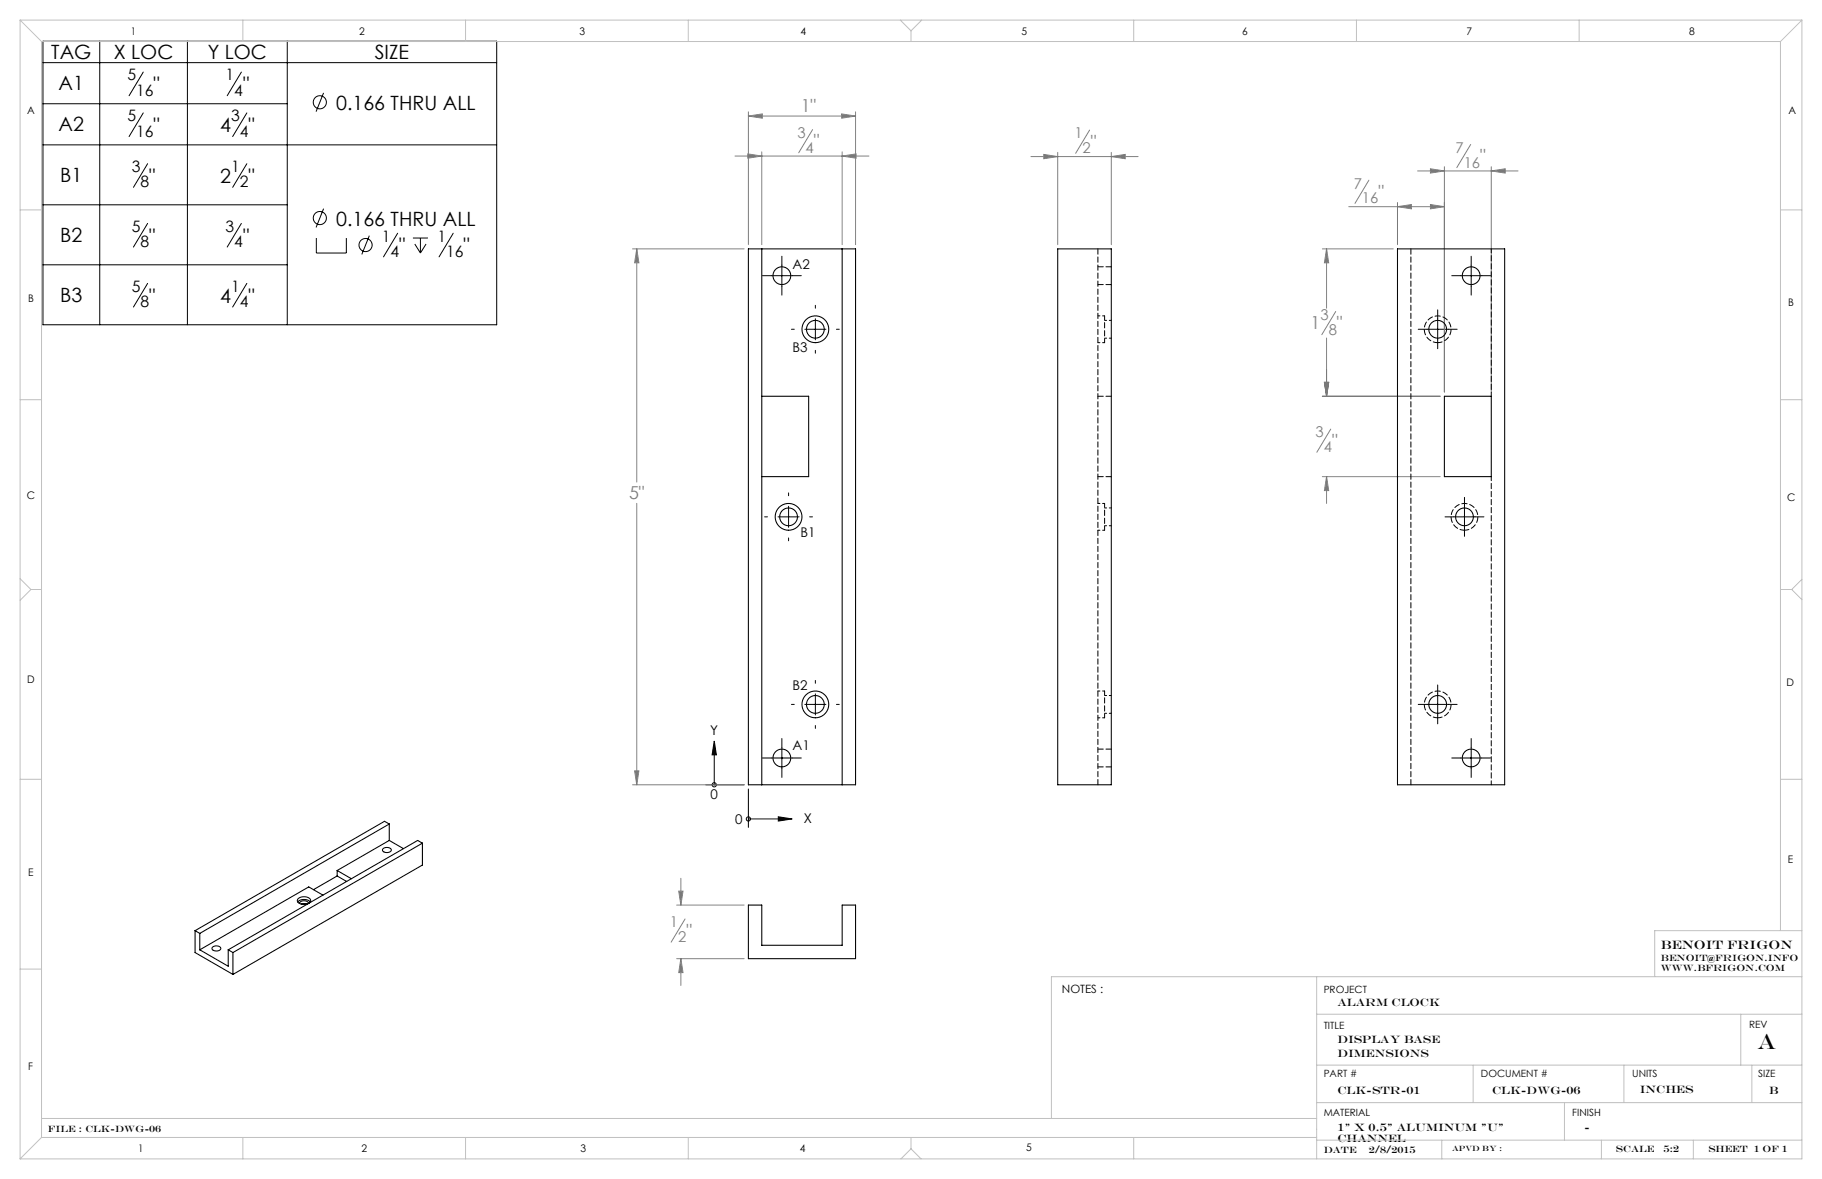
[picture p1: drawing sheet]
<svg xmlns="http://www.w3.org/2000/svg" width="432mm" height="279mm" viewBox="0 0 432 279" stroke-linecap="round" stroke-linejoin="round" font-family="sans-serif">
<g fill="none" stroke="#000" stroke-width=".24">
<path d="M10.2 9.8h107.5v67.2h-107.5zM10.2 14.8h107.5M23.6 9.8v67.2M34 17.1l-3.4 5.6M44.4 9.8v67.2M57.2 17.1l-3.4 5.6M68.1 9.8v67.2M10.2 24.6h57.9M10.2 34.3h107.5M34 26.8l-3.4 5.6M35 38.8l-3.4 5.6M58.5 26.8l-3.4 5.6"/>
<path d="M58.5 38.8l-3.4 5.6M76.7 22l-1.8 4.5M10.2 48.5h57.9M35 52.9l-3.4 5.6M57.2 52.9l-3.4 5.6M75 56.4v3.6h7.1v-3.6M76.7 49.5l-1.8 4.4M87.5 55.8l-1.8 4.5M94.2 55.3l-3.3 5.6M97.9 56.4h3.5M98.3 57.8l1.3 2.2M99.6 56.4v3.6"/>
<path d="M101 57.8l-1.4 2.2M107.4 55.3l-3.3 5.6M10.2 62.8h57.9M35 67.2l-3.4 5.6M58.5 67.2l-3.4 5.6M182.8 65.3h5M185.3 62.8v5M190.7 78h5M193.2 75.5v5M338.2 78h5M340.7 75.5v5M346.2 65.3h5"/>
<path d="M348.7 62.8v5M186.9 120v5M347.1 120v5M184.4 122.5h5M344.6 122.5h5M169.3 178.9v7.1M169.3 175.6l.5 3.3h-1zM182.8 179.6h5M185.3 177.1v5M190.7 166.9h5M193.2 164.4v5M338.2 166.9h5"/>
<path d="M340.7 164.4v5M346.2 179.6h5M348.7 177.1v5M167.3 186h9.1M177.4 187v9.1M177.4 194.1h7M184.4 193.6l3.4 .5-3.4 .5z"/>
<circle cx="75.8" cy="24.2" r="1.56"/>
<circle cx="75.8" cy="51.7" r="1.56"/>
<circle cx="86.6" cy="58.1" r="1.56"/>
<circle cx="169.3" cy="186" r=".5"/>
<circle cx="177.4" cy="194.1" r=".5"/>
</g>
<g fill="none" stroke="#808080" stroke-width=".24">
<path d="M174.2 37h31.7M177.2 36.5l3.3 .5-3.3 .5zM177.4 27.5l3.3-.5v1zM177.4 26.5v31.5M177.4 27.5h25.4M180.5 36v22M192.6 30.7l-3.3 5.5M199.5 27l3.3 .5-3.3 .5zM199.6 37l3.3-.5v1zM199.6 36v22M202.8 26.5v31.5M244.3 37.1h25.4"/>
<path d="M247.4 36.6l3.3 .5-3.3 .5zM250.7 36.1v21.9M258.2 30.8l-3.3 5.5M263.4 37.1l3.3-.5v1zM263.4 36.1v21.9M342.3 39.5v53.4M348.5 34.2l-3.3 5.5M353.4 39.5v53.4M149.9 59h26.5M150.9 59l.5 3.3h-1zM150.9 59v55.2M313.4 59h16.8"/>
<path d="M314.4 59l.5 3.3h-1zM314.4 59v14M319.6 49h22.7M324.4 42.7l-3.3 5.5M331.2 49l3.3-.5v1zM331.2 48v10M336 40.5h23.8M339 48.5l3.3 .5-3.3 .5zM339 40l3.3 .5-3.3 .5zM353.4 40.5l3.3-.5v1zM316.6 73.8l-3.3 5.5M313.4 93.9h27.9"/>
<path d="M313.9 90.6h1l-.5 3.3zM314.4 80.1v13.8M150.9 119.3v66.7M313.4 113h27.9M314.4 113l.5 3.3h-1zM314.4 113v6.3M315.4 101.7l-3.3 5.5M149.9 186h26.5M150.4 182.7h1l-.5 3.3zM160.4 214.5h16M160.9 211.2h1l-.5 3.3zM161.4 208.1v6.4"/>
<path d="M162.4 217.8l-3.3 5.5M160.4 227.2h16M161.4 227.2v6.3M161.4 227.2l.5 3.3h-1z"/>
</g>
<g fill="none" stroke="#000" stroke-width=".24" stroke-dasharray="15.2 1.3 1.3 1.3">
<path d="M182.8 65.3h-2.1M185.3 62.8v-2.1M185.3 67.8v2.1M187.8 65.3h2.1M188.2 78h-.6M193.2 73v-.6M198.2 78h.7M338.2 78h-2.1M340.7 75.5v-2.1M343.2 78h2.1M346.2 65.3h-2.2M348.7 62.8v-2.1"/>
<path d="M348.7 67.8v2.1M351.2 65.3h2.1M193.2 83v.7M340.7 80.5v2.1M186.9 117.5v-.7M347.1 120v-2.1M181.9 122.5h-.7M186.9 127.5v.7M191.9 122.5h.7M344.6 122.5h-2.1M347.1 125v2.1M349.6 122.5h2.1"/>
<path d="M182.8 179.6h-2.1M185.3 177.1v-2.1M187.8 179.6h2.1M188.2 166.9h-.6M193.2 161.9v-.6M193.2 171.9v.7M198.2 166.9h.7M338.2 166.9h-2.1M340.7 164.4v-2.1M340.7 169.4v2.1M343.2 166.9h2.1M346.2 179.6h-2.2"/>
<path d="M348.7 177.1v-2.1M351.2 179.6h2.1M185.3 182.1v2.1M348.7 182.1v2.1"/>
</g>
<g fill="none" stroke="#c0c0c0" stroke-width=".24">
<path d="M4.8 4.8l5 5M4.8 4.8h422.2M4.8 4.8v269.8M9.8 9.8h412.2M9.8 9.8v259.8M57.5 4.8v5M110.3 4.8v5M163.1 4.8v5M213.4 4.8l2.5 2.5M215.9 7.3v2.5M218.4 4.8l-2.5 2.5M268.7 4.8v5"/>
<path d="M321.5 4.8v5M374.3 4.8v5M422 9.8v210.7M427 4.8l-5 5M427 4.8v269.8h-422.2M4.8 49.7h5M422 49.7h5M4.8 94.7h5M422 94.7h5M4.8 137.1l2.5 2.6M7.3 139.7l-2.5 2.6M7.3 139.7h2.5"/>
<path d="M422 139.7h2.6M424.6 139.7l2.4 2.4M427 137.3l-2.4 2.4M4.8 184.7h5M422 184.7h5M4.8 229.7h5M312 231.5v43.1M427 231.5h-177.8v33.6M427 220.5h-34.8v11M312 240.3h115M312 252.4h115M349.1 252.4v8.9"/>
<path d="M384.9 252.4v8.9M412.6 240.3v12.1M415.2 252.4v8.9M9.8 265.1h302.2M9.8 269.6l-5 5M9.8 269.6h302.2M57.5 269.6v5M110.3 269.6v5M163.1 269.6v5M215.9 272.2l-2.4 2.4M215.9 272.2l2.4 2.4M215.9 269.6v2.6"/>
<path d="M268.7 269.6v5M312 270.2h115M312 261.3h115M341.7 270.2v4.4M370.8 261.3v8.9M379.5 270.2v4.4M401.3 270.2v4.4"/>
</g>
<path d="M184.4 193.6l3.4 .5-3.4 .5zM169.3 175.6l.5 3.3h-1z" fill="#000"/>
<path d="M150.4 182.7h1l-.5 3.3zM150.9 59l.5 3.3h-1zM177.2 36.5l3.3 .5-3.3 .5zM199.6 37l3.3-.5v1zM177.4 27.5l3.3-.5v1zM199.5 27l3.3 .5-3.3 .5zM263.4 37.1l3.3-.5v1zM247.4 36.6l3.3 .5-3.3 .5zM314.4 113l.5 3.3h-1zM313.9 90.6h1l-.5 3.3zM313.9 90.6h1l-.5 3.3zM314.4 59l.5 3.3h-1zM339 48.5l3.3 .5-3.3 .5zM331.2 49l3.3-.5v1zM339 40l3.3 .5-3.3 .5zM353.4 40.5l3.3-.5v1zM160.9 211.2h1l-.5 3.3zM161.4 227.2l.5 3.3h-1z" fill="#808080"/>
<g fill="none" stroke="#000" stroke-width=".25">
<path d="M177.4 59h25.4v127h-25.4zM180.5 59v127M199.6 59v127M250.7 59h12.7v127h-12.7zM331.2 59h25.4v127h-25.4zM180.5 93.9h11.1v19.1h-11.1M342.3 93.9h11.1v19.1h-11.1zM92.3 195.3l-1.2-.7-44.9 26M92.3 199.2l-12.4 7.1M92.3 199.2l3.3 1.9M92.3 195.3l-44.9 25.9M92.3 195.3v3.9"/>
<path d="M100.1 199.8v5.2l-44.9 25.9M100.1 199.8l-44.9 25.9M100.1 199.8l-1.1-.6-44.9 25.9M70.6 213.7a2.15 2.15 0 0 1 2.9 0M71 214.1a1.18 1.18 0 0 1 1-.6 1.18 1.18 0 0 1 1.1 .6M71.4 214.3l.6-.2 .7 .2M73.2 214.1a.74 .74 0 0 0 .4-.9 .74 .74 0 0 0-.8-.6 1.71 1.71 0 0 0-2.3 .9 2.02 2.02 0 0 0 2.6 .6M76.5 212.1l-3.3-1.9-25.8 14.9M79.9 206.3l3.4 1.9M79.9 206.3v1.3M79.9 207.6l-5.6 3.2M79.9 207.6l2.2 1.3"/>
<path d="M90.8 201.2a1.28 1.28 0 0 1 1.9 .3 1.22 1.22 0 0 1-2.1-.1zM177.4 214.5h3.1v9.5h19.1v-9.5h3.2v12.7h-25.4zM46.2 220.6l1.2 .6M46.2 220.6v5.1l9 5.2M47.4 221.2v3.9M50.3 224.5a1.28 1.28 0 0 1 2 .3 1.22 1.22 0 0 1-2.1-.1zM54.1 225.1l1.1 .6M54.1 225.1v3.9l-6.7-3.9M55.2 225.7v5.2"/>
<circle cx="185.3" cy="65.3" r="2.11"/>
<circle cx="193.2" cy="78" r="3.2"/>
<circle cx="193.2" cy="78" r="2.11"/>
<circle cx="340.7" cy="78" r="2.11"/>
<circle cx="348.7" cy="65.3" r="2.11"/>
<circle cx="186.9" cy="122.5" r="3.2"/>
<circle cx="186.9" cy="122.5" r="2.11"/>
<circle cx="347.1" cy="122.5" r="2.11"/>
<circle cx="185.3" cy="179.6" r="2.11"/>
<circle cx="193.2" cy="166.9" r="3.2"/>
<circle cx="193.2" cy="166.9" r="2.11"/>
<circle cx="340.7" cy="166.9" r="2.11"/>
<circle cx="348.7" cy="179.6" r="2.11"/>
</g>
<path d="M260.2 67.4h3.2M263.4 63.2h-3.2M263.4 93.9h-3.2M263.4 113h-3.2M263.4 177.5h-3.2M260.2 186v-127M260.2 181.7h3.2M334.4 186v-127" fill="none" stroke="#000" stroke-width=".24" stroke-dasharray="1.3 .6"/>
<path d="M261.8 81.2v-6.3M353.4 93.9v-34.9M261.8 125.7v-6.4M261.8 170.1v-6.3M353.4 186v-73" fill="none" stroke="#000" stroke-width=".24" stroke-dasharray="1.3 .6" stroke-dashoffset=".3"/>
<path d="M261.8 74.9h-1.6M263.4 75.9h-1.6M260.2 81.2h1.6M261.8 80.1h1.6M261.8 119.3h-1.6M260.2 125.7h1.6M261.8 124.6h1.6M263.4 120.4h-1.6M260.2 170.1h1.6M261.8 163.8h-1.6M261.8 169h1.6M263.4 164.8h-1.6" fill="none" stroke="#000" stroke-width=".24" stroke-dasharray="1.3 .6" stroke-dashoffset=".8"/>
<path d="M340.7 81.2a3.2 3.2 0 0 1-2.8-4.6 3.2 3.2 0 0 1 5.4-.5 3.2 3.2 0 0 1-2 5.1h-.6M347.1 125.7a3.2 3.2 0 0 1-2.9-4.6 3.2 3.2 0 0 1 5.4-.5 3.2 3.2 0 0 1-2 5l-.5 .1M340.7 170.1a3.2 3.2 0 0 1-2.8-4.6 3.2 3.2 0 0 1 5.4-.5 3.2 3.2 0 0 1-2 5.1h-.6" fill="none" stroke="#000" stroke-width=".24" stroke-dasharray="1.3 .6" stroke-dashoffset=".2"/>
<text font-size="5.1" x="416.5" y="248.6">A</text>
<g font-size="4.7">
<text x="12.2" y="13.9">TAG</text>
<text x="27" y="13.9">X LOC</text>
<text x="49.2" y="13.9">Y LOC</text>
<text x="88.8" y="13.9">SIZE</text>
<text x="13.9" y="21.4">A1</text>
<text x="36.4" y="21.6">&quot;</text>
<text x="57.6" y="21.6">&quot;</text>
<text x="79.7" y="26">0.166 THRU ALL</text>
<text x="13.9" y="31.1">A2</text>
<text x="36.4" y="31.3">&quot;</text>
<text x="52.2" y="31.3">4</text>
<text x="58.9" y="31.3">&quot;</text>
<text x="14.3" y="43.1">B1</text>
<text x="35.4" y="43.4">&quot;</text>
<text x="52.2" y="43.4">2</text>
<text x="58.9" y="43.4">&quot;</text>
<text x="79.7" y="53.4">0.166 THRU ALL</text>
<text x="14.3" y="57.3">B2</text>
<text x="35.4" y="57.5">&quot;</text>
<text x="57.6" y="57.5">&quot;</text>
<text x="94.6" y="59.8">&quot;</text>
<text x="109.9" y="59.8">&quot;</text>
<text x="14.3" y="71.5">B3</text>
<text x="35.4" y="71.7">&quot;</text>
<text x="52.2" y="71.7">4</text>
<text x="58.9" y="71.7">&quot;</text>
</g>
<g font-size="4.2" fill="#808080">
<text x="189.8" y="26.6">1&quot;</text>
<text x="192.9" y="34.9">&quot;</text>
<text x="258.5" y="35">&quot;</text>
<text x="350.8" y="38.4">&quot;</text>
<text x="326.7" y="46.9">&quot;</text>
<text x="310.6" y="78">1</text>
<text x="316.9" y="78">&quot;</text>
<text x="315.7" y="105.9">&quot;</text>
<text x="149.1" y="118.4">5&quot;</text>
<text x="162.7" y="222">&quot;</text>
</g>
<g font-size="3.7">
<text x="30.2" y="19.1">5</text>
<text x="32.3" y="22.7">16</text>
<text x="53.5" y="19.1">1</text>
<text x="55.5" y="22.7">4</text>
<text x="30.2" y="28.7">5</text>
<text x="54.7" y="28.7">3</text>
<text x="32.3" y="32.4">16</text>
<text x="56.8" y="32.4">4</text>
<text x="31.2" y="40.8">3</text>
<text x="54.7" y="40.8">1</text>
<text x="33.3" y="44.4">8</text>
<text x="56.8" y="44.4">2</text>
<text x="31.2" y="54.9">5</text>
<text x="33.3" y="58.6">8</text>
<text x="53.5" y="54.9">3</text>
<text x="55.5" y="58.6">4</text>
<text x="90.5" y="57.3">1</text>
<text x="103.7" y="57.3">1</text>
<text x="92.6" y="60.9">4</text>
<text x="105.7" y="60.9">16</text>
<text x="31.2" y="69.2">5</text>
<text x="54.7" y="69.2">1</text>
<text x="33.3" y="72.8">8</text>
<text x="56.8" y="72.8">4</text>
</g>
<g font-size="3.5" fill="#808080">
<text x="189" y="32.7">3</text>
<text x="254.6" y="32.8">1</text>
<text x="190.9" y="36.2">4</text>
<text x="256.6" y="36.3">2</text>
<text x="344.9" y="36.2">7</text>
<text x="346.9" y="39.7">16</text>
<text x="320.8" y="44.7">7</text>
<text x="322.8" y="48.2">16</text>
<text x="312.9" y="75.8">3</text>
<text x="314.9" y="79.3">8</text>
<text x="311.8" y="103.7">3</text>
<text x="313.7" y="107.2">4</text>
<text x="158.7" y="219.8">1</text>
<text x="160.7" y="223.3">2</text>
</g>
<g font-size="3.2">
<text x="187.8" y="63.7">A2</text>
<text x="187.8" y="83.5">B3</text>
<text x="189.7" y="127.4">B1</text>
<text x="187.8" y="163.6">B2</text>
<text x="168.3" y="174.1">Y</text>
<text x="187.8" y="177.8">A1</text>
<text x="168.4" y="189.4">0</text>
<text x="174.2" y="195.3">0</text>
<text x="190.5" y="195">X</text>
</g>
<text font-size="2.9" x="393.6" y="225">BENOIT FRIGON</text>
<text font-size="2.7" x="251.7" y="235.2">NOTES :</text>
<g font-size="2.6">
<text x="317" y="238.3">Alarm Clock</text>
<text x="317" y="247.1">Display base</text>
<text x="317" y="250.4">Dimensions</text>
<text x="317" y="259.3">CLK-STR-01</text>
<text x="353.6" y="259.3">CLK-DWG-06</text>
<text x="388.6" y="259.1">INCHES</text>
<text x="419.3" y="259.2">B</text>
<text x="317" y="267.9">1&quot; x 0.5&quot; aluminum &quot;U&quot;</text>
<text x="375.5" y="267.9">-</text>
<text x="317" y="270.7">channel</text>
</g>
<g font-size="2.5">
<text x="31" y="8.2">1</text>
<text x="85.1" y="8.2">2</text>
<text x="137.3" y="8.2">3</text>
<text x="189.7" y="8.2">4</text>
<text x="242.1" y="8.2">5</text>
<text x="294.4" y="8.2">6</text>
<text x="347.6" y="8.2">7</text>
<text x="400.3" y="8.2">8</text>
<text x="6.4" y="27">A</text>
<text x="423.8" y="27">A</text>
<text x="6.7" y="71.5">B</text>
<text x="423.8" y="72.5">B</text>
<text x="6.4" y="118.4">C</text>
<text x="423.5" y="118.6">C</text>
<text x="6.5" y="161.8">D</text>
<text x="423.4" y="162.7">D</text>
<text x="6.7" y="207.6">E</text>
<text x="423.7" y="204.6">E</text>
<text x="6.7" y="253.5">F</text>
<text x="32.7" y="273">1</text>
<text x="85.7" y="273">2</text>
<text x="137.6" y="273">3</text>
<text x="189.5" y="273">4</text>
<text x="243.2" y="272.9">5</text>
</g>
<g font-size="2.4">
<text x="313.7" y="235.2">PROJECT</text>
<text x="313.7" y="243.7">TITLE</text>
<text x="414.5" y="243.6">REV</text>
<text x="313.7" y="255.3">PART #</text>
<text x="351" y="255.3">DOCUMENT #</text>
<text x="386.8" y="255.3">UNITS</text>
<text x="416.7" y="255.3">SIZE</text>
<text x="313.7" y="264.6">MATERIAL</text>
<text x="372.6" y="264.6">FINISH</text>
</g>
<g font-size="2.2">
<text x="393.6" y="227.7">benoit@frigon.info</text>
<text x="393.6" y="230.2">www.bfrigon.com</text>
<text x="11.4" y="268.3">File : clk-dwg-06</text>
<text x="313.7" y="273.2">DATE</text>
<text x="324.4" y="273.2">2/8/2015</text>
<text x="383" y="273">SCALE</text>
<text x="394.2" y="273">5:2</text>
<text x="404.9" y="273">SHEET 1 OF 1</text>
</g>
<text font-size="1.8" x="344.1" y="272.8">APVD BY :</text>
</svg>
